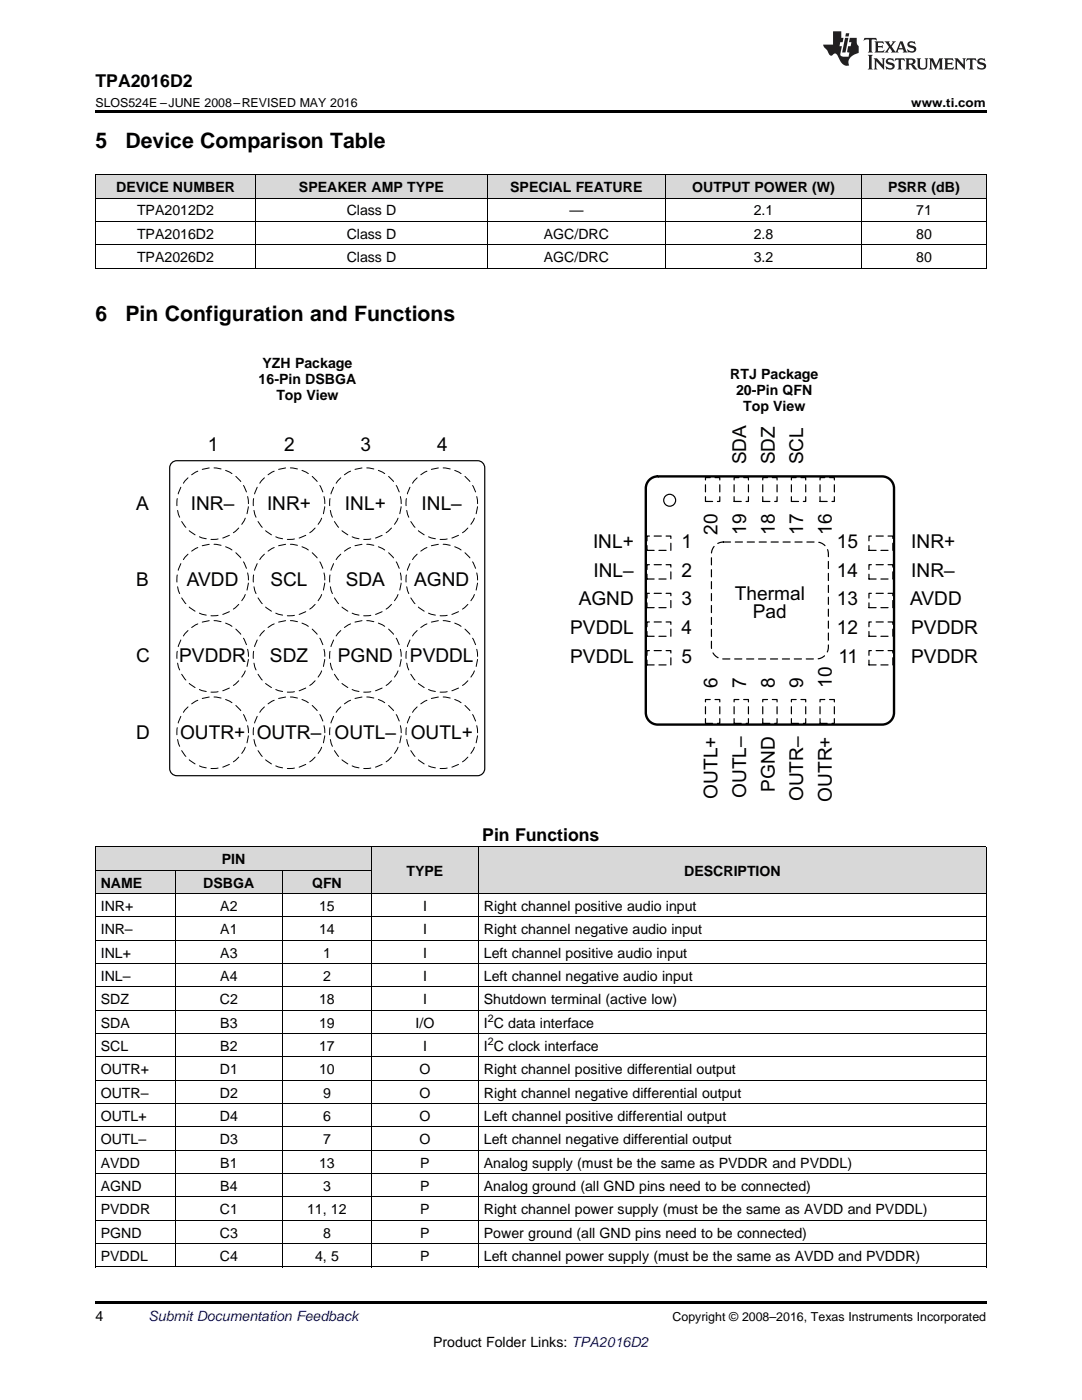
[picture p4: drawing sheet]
<svg xmlns="http://www.w3.org/2000/svg" width="216mm" height="279mm" viewBox="0 0 216 279" stroke-linecap="round" stroke-linejoin="round" font-family="sans-serif">
<g fill="#d8d8d8">
<path d="M74.2 169.1h21.3v9.3h-21.3z"/>
<path d="M95.5 169.1h101.3v9.3h-101.3z"/>
<path d="M19 173.7h16v4.7h-16z"/>
<path d="M35 173.7h21.4v4.7h-21.4z"/>
<path d="M56.4 173.7h17.8v4.7h-17.8z"/>
<path d="M19 169.1h16v4.6h-16z"/>
<path d="M35 169.1h21.4v4.6h-21.4z"/>
<path d="M56.4 169.1h17.8v4.6h-17.8z"/>
<path d="M19 34.9h32v4.7h-32z"/>
<path d="M51 34.9h46.3v4.7h-46.3z"/>
<path d="M97.3 34.9h35.5v4.7h-35.5z"/>
<path d="M132.8 34.9h39.1v4.7h-39.1z"/>
<path d="M171.9 34.9h24.9v4.7h-24.9z"/>
</g>
<path d="M19 252.9h.2zM56.3 252.9h.1zM74 252.9h.2zM95.4 252.9h.1zM196.7 252.9h.1zM19 259.7h177.8v.5h-177.8z" fill="#000"/>
<g fill="none" stroke="#000" stroke-width=".2">
<path d="M19 178.3h177.8M19 173.7h55.2M19 169h177.8M19.1 169.1v83.8M35 173.7v79.2M56.3 173.7v79.2M74.1 169.1v83.8M95.4 169.1v83.8M196.8 169.1v83.8M19 197h177.8M19 192.3h177.8M19 187.7h177.8"/>
<path d="M19 183h177.8M19 215.6h177.8M19 210.9h177.8M19 206.3h177.8M19 201.6h177.8M19 238.9h177.8M19 234.2h177.8M19 229.6h177.8M19 224.9h177.8M19 220.3h177.8M19 252.9h177.8M19 248.2h177.8"/>
<path d="M19 243.5h177.8"/>
</g>
<circle cx="133.6" cy="99.8" r="1.19" fill="none" stroke="#000" stroke-width=".24"/>
<path d="M129.4 96a2.38 2.38 0 0 1 1.8-.9h44.8a2.38 2.38 0 0 1 2.4 2.4v44.7a2.38 2.38 0 0 1-2.4 2.4h-44.8a2.38 2.38 0 0 1-2.3-2.4v-44.7v-.6z" fill="none" stroke="#000" stroke-width=".48"/>
<path d="M142.5 109.1a2.38 2.38 0 0 1 1.8-.9h18.6a2.38 2.38 0 0 1 2.4 2.4v18.5a2.38 2.38 0 0 1-2.4 2.4h-18.6a2.38 2.38 0 0 1-2.3-2.4v-18.5v-.6z" fill="none" stroke="#000" stroke-width=".24" stroke-dasharray="1.4 1"/>
<path d="M140.8 95.3h2.8v4.8h-2.8z" fill-rule="evenodd" fill="#fff"/>
<path d="M140.8 95.3h2.8v4.8h-2.8z" fill="none" stroke="#000" stroke-width=".24" stroke-dasharray="1.4 1"/>
<path d="M140.8 139.6h2.8v4.8h-2.8z" fill-rule="evenodd" fill="#fff"/>
<path d="M140.8 139.6h2.8v4.8h-2.8z" fill="none" stroke="#000" stroke-width=".24" stroke-dasharray="1.4 1"/>
<path d="M129.1 107h4.8v2.8h-4.8z" fill-rule="evenodd" fill="#fff"/>
<path d="M129.1 107h4.8v2.8h-4.8z" fill="none" stroke="#000" stroke-width=".24" stroke-dasharray="1.4 1"/>
<path d="M173.4 107h4.8v2.8h-4.8z" fill-rule="evenodd" fill="#fff"/>
<path d="M173.4 107h4.8v2.8h-4.8z" fill="none" stroke="#000" stroke-width=".24" stroke-dasharray="1.4 1"/>
<path d="M146.5 95.3h2.8v4.8h-2.8z" fill-rule="evenodd" fill="#fff"/>
<path d="M146.5 95.3h2.8v4.8h-2.8z" fill="none" stroke="#000" stroke-width=".24" stroke-dasharray="1.4 1"/>
<path d="M146.5 139.6h2.8v4.8h-2.8z" fill-rule="evenodd" fill="#fff"/>
<path d="M146.5 139.6h2.8v4.8h-2.8z" fill="none" stroke="#000" stroke-width=".24" stroke-dasharray="1.4 1"/>
<path d="M129.1 112.7h4.8v2.9h-4.8z" fill-rule="evenodd" fill="#fff"/>
<path d="M129.1 112.7h4.8v2.9h-4.8z" fill="none" stroke="#000" stroke-width=".24" stroke-dasharray="1.4 1"/>
<path d="M173.4 112.7h4.8v2.9h-4.8z" fill-rule="evenodd" fill="#fff"/>
<path d="M173.4 112.7h4.8v2.9h-4.8z" fill="none" stroke="#000" stroke-width=".24" stroke-dasharray="1.4 1"/>
<path d="M152.2 95.3h2.9v4.8h-2.9z" fill-rule="evenodd" fill="#fff"/>
<path d="M152.2 95.3h2.9v4.8h-2.9z" fill="none" stroke="#000" stroke-width=".24" stroke-dasharray="1.4 1"/>
<path d="M152.2 139.6h2.9v4.8h-2.9z" fill-rule="evenodd" fill="#fff"/>
<path d="M152.2 139.6h2.9v4.8h-2.9z" fill="none" stroke="#000" stroke-width=".24" stroke-dasharray="1.4 1"/>
<path d="M129.1 118.4h4.8v2.9h-4.8z" fill-rule="evenodd" fill="#fff"/>
<path d="M129.1 118.4h4.8v2.9h-4.8z" fill="none" stroke="#000" stroke-width=".24" stroke-dasharray="1.4 1"/>
<path d="M173.4 118.4h4.8v2.9h-4.8z" fill-rule="evenodd" fill="#fff"/>
<path d="M173.4 118.4h4.8v2.9h-4.8z" fill="none" stroke="#000" stroke-width=".24" stroke-dasharray="1.4 1"/>
<path d="M157.9 95.3h2.9v4.8h-2.9z" fill-rule="evenodd" fill="#fff"/>
<path d="M157.9 95.3h2.9v4.8h-2.9z" fill="none" stroke="#000" stroke-width=".24" stroke-dasharray="1.4 1"/>
<path d="M157.9 139.6h2.9v4.8h-2.9z" fill-rule="evenodd" fill="#fff"/>
<path d="M157.9 139.6h2.9v4.8h-2.9z" fill="none" stroke="#000" stroke-width=".24" stroke-dasharray="1.4 1"/>
<path d="M129.1 124.1h4.8v2.9h-4.8z" fill-rule="evenodd" fill="#fff"/>
<path d="M129.1 124.1h4.8v2.9h-4.8z" fill="none" stroke="#000" stroke-width=".24" stroke-dasharray="1.4 1"/>
<path d="M173.4 124.1h4.8v2.9h-4.8z" fill-rule="evenodd" fill="#fff"/>
<path d="M173.4 124.1h4.8v2.9h-4.8z" fill="none" stroke="#000" stroke-width=".24" stroke-dasharray="1.4 1"/>
<path d="M163.6 95.3h2.9v4.8h-2.9z" fill-rule="evenodd" fill="#fff"/>
<path d="M163.6 95.3h2.9v4.8h-2.9z" fill="none" stroke="#000" stroke-width=".24" stroke-dasharray="1.4 1"/>
<path d="M163.6 139.6h2.9v4.8h-2.9z" fill-rule="evenodd" fill="#fff"/>
<path d="M163.6 139.6h2.9v4.8h-2.9z" fill="none" stroke="#000" stroke-width=".24" stroke-dasharray="1.4 1"/>
<path d="M129.1 129.8h4.8v2.9h-4.8z" fill-rule="evenodd" fill="#fff"/>
<path d="M129.1 129.8h4.8v2.9h-4.8z" fill="none" stroke="#000" stroke-width=".24" stroke-dasharray="1.4 1"/>
<path d="M173.4 129.8h4.8v2.9h-4.8z" fill-rule="evenodd" fill="#fff"/>
<path d="M173.4 129.8h4.8v2.9h-4.8z" fill="none" stroke="#000" stroke-width=".24" stroke-dasharray="1.4 1"/>
<path d="M34.1 92.5l.7-.5 .5-.1h60a1.43 1.43 0 0 1 1.4 1.5v60a1.43 1.43 0 0 1-1.4 1.4h-60a1.43 1.43 0 0 1-1.4-1.4v-60z" fill="none" stroke="#000" stroke-width=".24"/>
<path d="M99.1 82.9h2.4v2.4h-2.4zM21.2 152.2h2.4v2.4h-2.4z" fill="none" stroke="#fff" stroke-width=".24"/>
<circle cx="42.4" cy="100.5" r="7.1" fill="#fff"/>
<circle cx="42.4" cy="100.5" r="7.1" fill="none" stroke="#000" stroke-width=".2" stroke-dasharray="1.4 1"/>
<circle cx="57.7" cy="100.5" r="7.1" fill="#fff"/>
<circle cx="57.7" cy="100.5" r="7.1" fill="none" stroke="#000" stroke-width=".2" stroke-dasharray="1.4 1"/>
<circle cx="72.9" cy="100.5" r="7.1" fill="#fff"/>
<circle cx="72.9" cy="100.5" r="7.1" fill="none" stroke="#000" stroke-width=".2" stroke-dasharray="1.4 1"/>
<circle cx="88.2" cy="100.5" r="7.1" fill="#fff"/>
<circle cx="88.2" cy="100.5" r="7.1" fill="none" stroke="#000" stroke-width=".2" stroke-dasharray="1.4 1"/>
<circle cx="42.4" cy="115.8" r="7.1" fill="#fff"/>
<circle cx="42.4" cy="115.8" r="7.1" fill="none" stroke="#000" stroke-width=".2" stroke-dasharray="1.4 1"/>
<circle cx="57.7" cy="115.8" r="7.1" fill="#fff"/>
<circle cx="57.7" cy="115.8" r="7.1" fill="none" stroke="#000" stroke-width=".2" stroke-dasharray="1.4 1"/>
<circle cx="72.9" cy="115.8" r="7.1" fill="#fff"/>
<circle cx="72.9" cy="115.8" r="7.1" fill="none" stroke="#000" stroke-width=".2" stroke-dasharray="1.4 1"/>
<circle cx="88.2" cy="115.8" r="7.1" fill="#fff"/>
<circle cx="88.2" cy="115.8" r="7.1" fill="none" stroke="#000" stroke-width=".2" stroke-dasharray="1.4 1"/>
<circle cx="42.4" cy="131" r="7.1" fill="#fff"/>
<circle cx="42.4" cy="131" r="7.1" fill="none" stroke="#000" stroke-width=".2" stroke-dasharray="1.4 1"/>
<circle cx="57.7" cy="131" r="7.1" fill="#fff"/>
<circle cx="57.7" cy="131" r="7.1" fill="none" stroke="#000" stroke-width=".2" stroke-dasharray="1.4 1"/>
<circle cx="72.9" cy="131" r="7.1" fill="#fff"/>
<circle cx="72.9" cy="131" r="7.1" fill="none" stroke="#000" stroke-width=".2" stroke-dasharray="1.4 1"/>
<circle cx="88.2" cy="131" r="7.1" fill="#fff"/>
<circle cx="88.2" cy="131" r="7.1" fill="none" stroke="#000" stroke-width=".2" stroke-dasharray="1.4 1"/>
<circle cx="42.4" cy="146.2" r="7.1" fill="#fff"/>
<circle cx="42.4" cy="146.2" r="7.1" fill="none" stroke="#000" stroke-width=".2" stroke-dasharray="1.4 1"/>
<circle cx="57.7" cy="146.2" r="7.1" fill="#fff"/>
<circle cx="57.7" cy="146.2" r="7.1" fill="none" stroke="#000" stroke-width=".2" stroke-dasharray="1.4 1"/>
<circle cx="72.9" cy="146.2" r="7.1" fill="#fff"/>
<circle cx="72.9" cy="146.2" r="7.1" fill="none" stroke="#000" stroke-width=".2" stroke-dasharray="1.4 1"/>
<circle cx="88.2" cy="146.2" r="7.1" fill="#fff"/>
<circle cx="88.2" cy="146.2" r="7.1" fill="none" stroke="#000" stroke-width=".2" stroke-dasharray="1.4 1"/>
<path d="M19 34.9h177.8v18.7M19 39.5h177.8M19.1 34.9v18.7M51 34.9v18.7M97.2 34.9v18.7M132.8 34.9v18.7M171.9 34.9v18.7M19 53.5h177.8M19 48.8h177.8M19 44.2h177.8" fill="none" stroke="#000" stroke-width=".2"/>
<path d="M19 22h177.8v.5h-177.8zM19 53.5l.2 .1zM97.2 53.5l.1 .1zM132.7 53.5l.1 .1zM171.8 53.5l.1 .1zM196.7 53.5l.1 .1z" fill="#000"/>
<g fill="#231f20">
<path d="M172.5 7.6l-.1 .5 .4-.2h.6v.1v2.1l-.2 .4h.9l-.2-.4v-2.1l.1-.1h.5l.5 .2-.2-.5zM174.5 8.3l.2 .3v1.5l-.2 .4h1.8l.2-.6a1.04 1.04 0 0 1-1.3 .2v-.7h.6l.3 .2v-.6l-.3 .2h-.6v-.6l.8-.1 .4 .3-.2-.5zM176.5 8.3l.9 1.1-.9 1.1h.8l-.2-.2 .4-.7 .5 .7-.2 .2h1.5l-.2-.2 .2-.4h.9l.1 .4-.2 .2h1l-.3-.3-.7-1.9h-.5l-.9 2-.8-1 .9-1h-.8l.1 .3-.4 .5-.3-.6 .1-.2zM179.7 8.6l.4 1h-.7zM181.3 8.4a.63 .63 0 0 0-.2 .7 .63 .63 0 0 0 .6 .4l.6 .2 .1 .2a.75 .75 0 0 1-.7 .4 .75 .75 0 0 1-.6-.5l.1 .7 .1-.1a1.11 1.11 0 0 0 1.5-.6 1.13 1.13 0 0 0-1.2-.8l-.1-.4a1.04 1.04 0 0 1 1.2 .2l-.2-.5-.2 .1-.4-.2zM173.2 10.9l.2 .4v2.2l-.2 .4h1l-.3-.4v-2.2l.3-.4zM174.3 11.6l.3 .4v1.5l-.3 .4h.8l-.2-.4v-1.3l1.5 1.7v-1.9l.2-.4h-.7l.2 .4v.9l-1.1-1.3zM177 11.8a.62 .62 0 0 0-.2 .7 .62 .62 0 0 0 .6 .4l.6 .1 .1 .3a.76 .76 0 0 1-.7 .3 .76 .76 0 0 1-.7-.4l.2 .7 .1-.1a1.11 1.11 0 0 0 1.5-.6 1.13 1.13 0 0 0-1.2-.8l-.1-.4a1.04 1.04 0 0 1 1.2 .2l-.2-.6-.2 .1-.5-.1zM178.7 11.6l-.2 .6a.61 .61 0 0 1 .8-.3v1.6l-.2 .4h.9l-.2-.4v-1.6a.63 .63 0 0 1 .7 .3l-.1-.6zM180.6 11.6l.3 .4v1.5l-.3 .4h1l-.2-.2-.1-.8 .6 .2a.76 .76 0 0 0 1.2 .7l-1-1a.58 .58 0 0 0 .6-.5 .58 .58 0 0 0-.5-.6zM181.4 11.9h.1a.45 .45 0 0 1 .5 .1 .45 .45 0 0 1 .1 .5l-.8 .2zM182.9 11.6l.2 .2a2.17 2.17 0 0 0 .3 1.9 .99 .99 0 0 0 1.6-.6v-1.1l.2-.4h-.7l.2 .2a1.92 1.92 0 0 1-.2 1.8 .6 .6 0 0 1-.9-.5v-1.1l.2-.4zM185.4 11.6l.2 .4v1.5l-.2 .4h.7l-.2-.4v-1.4l.8 1.8 .8-1.8v1.4l-.2 .4h.9l-.2-.4v-1.5l.2-.4h-.8l-.6 1.5-.6-1.5zM188.4 11.6l.2 .4v1.5l-.2 .4h1.8l.1-.6a1.04 1.04 0 0 1-1.2 .1v-.6h.5l.4 .2v-.6l-.4 .2h-.5v-.7h.8l.3 .3-.1-.6zM190.5 11.6l.2 .4v1.5l-.2 .4h.7l-.2-.4v-1.3l1.5 1.7v-1.9l.2-.4h-.7l.2 .4v.9l-1.1-1.3zM192.9 11.6l-.1 .6a.61 .61 0 0 1 .7-.3l.1 1.6-.3 .4h1l-.3-.4 .1-1.6a.63 .63 0 0 1 .7 .3l-.1-.6zM195.2 11.8a.62 .62 0 0 0-.2 .7 .62 .62 0 0 0 .6 .4l.6 .1 .1 .3a.76 .76 0 0 1-.7 .3 .76 .76 0 0 1-.6-.4l.1 .7 .1-.1a1.11 1.11 0 0 0 1.6-.6 1.13 1.13 0 0 0-1.3-.8l-.1-.4a1.04 1.04 0 0 1 1.2 .2l-.1-.6-.2 .1-.5-.1z"/>
<path d="M166.2 6.3v2.6h-1.9v.4l.8 .9a.91 .91 0 0 0 1 .8 .56 .56 0 0 1 .5-.3 .56 .56 0 0 1 .5 .3l.4 .8a1.53 1.53 0 0 0 1.9 1.2 1.54 1.54 0 0 1 1-2.1l.9-.3v-1.4a1.52 1.52 0 0 1-.4-1.6h-1.3l-.2 .8h.5l-.2 .8h-.5l-.1 1v.2l.4 .1-.2 .8a1.93 1.93 0 0 1-1.6-.3l.3-1.8h-.5l.2-.8h.4l.2-.8h-.4v-1.3zM168.6 7.6l-.6 2.9h.7l.6-2.9zM168.8 6.6l-.1 .7h.6l.2-.7z"/>
</g>
<g font-size="4.2">
<text x="19" y="29.6">5</text>
<text x="25" y="29.6">Device Comparison Table</text>
<text x="19" y="64.1">6</text>
<text x="25" y="64.1">Pin Configuration and Functions</text>
</g>
<g font-size="3.8">
<text x="41.5" y="90">1</text>
<text x="56.7" y="90">2</text>
<text x="72" y="90">3</text>
<text x="87.2" y="90">4</text>
<text x="148.9" y="92.7" transform="rotate(-90 148.9 92.7)">SDA</text>
<text x="154.6" y="92.7" transform="rotate(-90 154.6 92.7)">SDZ</text>
<text x="160.3" y="92.7" transform="rotate(-90 160.3 92.7)">SCL</text>
<text x="27.2" y="101.7">A</text>
<text x="38.1" y="101.7">INR–</text>
<text x="53.3" y="101.7">INR+</text>
<text x="68.8" y="101.7">INL+</text>
<text x="84.1" y="101.7">INL–</text>
<text x="143.1" y="106.7" transform="rotate(-90 143.1 106.7)">20</text>
<text x="148.9" y="106.7" transform="rotate(-90 148.9 106.7)">19</text>
<text x="154.6" y="106.7" transform="rotate(-90 154.6 106.7)">18</text>
<text x="160.3" y="106.7" transform="rotate(-90 160.3 106.7)">17</text>
<text x="166" y="106.7" transform="rotate(-90 166 106.7)">16</text>
<text x="118.3" y="109.4">INL+</text>
<text x="136" y="109.4">1</text>
<text x="167" y="109.4">15</text>
<text x="181.8" y="109.4">INR+</text>
<text x="27.2" y="116.9">B</text>
<text x="37.3" y="116.9">AVDD</text>
<text x="54" y="116.9">SCL</text>
<text x="69" y="116.9">SDA</text>
<text x="82.6" y="116.9">AGND</text>
<text x="118.4" y="115.1">INL–</text>
<text x="136" y="115.1">2</text>
<text x="146.6" y="119.8">Thermal</text>
<text x="167" y="115.1">14</text>
<text x="181.8" y="115.1">INR–</text>
<text x="115.5" y="120.8">AGND</text>
<text x="136" y="120.8">3</text>
<text x="150.2" y="123.4">Pad</text>
<text x="167" y="120.8">13</text>
<text x="181.6" y="120.8">AVDD</text>
<text x="113.8" y="126.5">PVDDL</text>
<text x="136" y="126.5">4</text>
<text x="167" y="126.5">12</text>
<text x="181.8" y="126.5">PVDDR</text>
<text x="27.2" y="132.2">C</text>
<text x="35.8" y="132.2">PVDDR</text>
<text x="53.9" y="132.2">SDZ</text>
<text x="67.4" y="132.2">PGND</text>
<text x="81.8" y="132.2">PVDDL</text>
<text x="113.8" y="132.2">PVDDL</text>
<text x="136" y="132.2">5</text>
<text x="143.1" y="137.2" transform="rotate(-90 143.1 137.2)">6</text>
<text x="148.9" y="137.2" transform="rotate(-90 148.9 137.2)">7</text>
<text x="154.6" y="137.2" transform="rotate(-90 154.6 137.2)">8</text>
<text x="160.3" y="137.2" transform="rotate(-90 160.3 137.2)">9</text>
<text x="166" y="137.2" transform="rotate(-90 166 137.2)">10</text>
<text x="167.3" y="132.2">11</text>
<text x="181.8" y="132.2">PVDDR</text>
<text x="27.2" y="147.4">D</text>
<text x="35.9" y="147.4">OUTR+ OUTR– OUTL–</text>
<text x="82" y="147.4">OUTL+</text>
<text x="143.1" y="159.4" transform="rotate(-90 143.1 159.4)">OUTL+</text>
<text x="148.9" y="159.3" transform="rotate(-90 148.9 159.3)">OUTL–</text>
<text x="154.6" y="158" transform="rotate(-90 154.6 158)">PGND</text>
<text x="160.3" y="159.9" transform="rotate(-90 160.3 159.9)">OUTR–</text>
<text x="166" y="160" transform="rotate(-90 166 160)">OUTR+</text>
</g>
<g font-size="3.5">
<text x="19" y="17.3">TPA2016D2</text>
<text x="96.2" y="167.8">Pin Functions</text>
</g>
<g font-size="2.8">
<text x="23.2" y="38.3">DEVICE NUMBER</text>
<text x="59.7" y="38.3">SPEAKER AMP TYPE</text>
<text x="101.8" y="38.3">SPECIAL FEATURE</text>
<text x="138.1" y="38.3">OUTPUT POWER (W)</text>
<text x="177.2" y="38.3">PSRR (dB)</text>
<text x="27.3" y="43">TPA2012D2</text>
<text x="27.3" y="47.6">TPA2016D2</text>
<text x="69.2" y="43">Class D</text>
<text x="69.2" y="47.6">Class D</text>
<text x="108.5" y="47.6">AGC/DRC</text>
<text x="113.6" y="43">—</text>
<text x="150.4" y="43">2.1</text>
<text x="150.4" y="47.6">2.8</text>
<text x="182.8" y="43">71</text>
<text x="182.8" y="47.6">80</text>
<text x="27.3" y="52.3">TPA2026D2</text>
<text x="69.2" y="52.3">Class D</text>
<text x="108.5" y="52.3">AGC/DRC</text>
<text x="150.4" y="52.3">3.2</text>
<text x="182.8" y="52.3">80</text>
<text x="51.6" y="76.7">16-Pin DSBGA</text>
<text x="52.4" y="73.5">YZH Package</text>
<text x="145.7" y="75.7">RTJ Package</text>
<text x="55.1" y="79.9">Top View</text>
<text x="146.9" y="78.8">20-Pin QFN</text>
<text x="148.3" y="82">Top View</text>
<text x="44.2" y="172.5">PIN</text>
<text x="20.1" y="177.1">NAME</text>
<text x="40.6" y="177.1">DSBGA</text>
<text x="62.3" y="177.1">QFN</text>
<text x="81.1" y="174.8">TYPE</text>
<text x="136.5" y="174.8">DESCRIPTION</text>
<text x="20.1" y="181.8">INR+</text>
<text x="44" y="181.8">A2</text>
<text x="63.7" y="181.8">15</text>
<text x="84.4" y="181.8">I</text>
<text x="96.6" y="181.8">Right channel positive audio input</text>
<text x="20.1" y="186.4">INR–</text>
<text x="20.1" y="191.1">INL+</text>
<text x="44" y="186.4">A1</text>
<text x="44" y="191.1">A3</text>
<text x="63.7" y="186.4">14</text>
<text x="64.5" y="191.1">1</text>
<text x="84.4" y="186.4">I</text>
<text x="84.4" y="191.1">I</text>
<text x="96.6" y="186.4">Right channel negative audio input</text>
<text x="96.6" y="191.1">Left channel positive audio input</text>
<text x="20.1" y="195.8">INL–</text>
<text x="44" y="195.8">A4</text>
<text x="64.5" y="195.8">2</text>
<text x="84.4" y="195.8">I</text>
<text x="96.6" y="195.8">Left channel negative audio input</text>
<text x="20.1" y="200.4">SDZ</text>
<text x="43.9" y="200.4">C2</text>
<text x="63.7" y="200.4">18</text>
<text x="84.4" y="200.4">I</text>
<text x="96.6" y="200.4">Shutdown terminal (active low)</text>
<text x="20.1" y="205.1">SDA</text>
<text x="20.1" y="209.7">SCL</text>
<text x="44" y="205.1">B3</text>
<text x="44" y="209.7">B2</text>
<text x="63.7" y="205.1">19</text>
<text x="63.7" y="209.7">17</text>
<text x="82.9" y="205.1">I/O</text>
<text x="84.4" y="209.7">I</text>
<text x="96.6" y="205.1">I C data interface</text>
<text x="96.6" y="209.7">I C clock interface</text>
<text x="20.1" y="214.4">OUTR+</text>
<text x="43.9" y="214.4">D1</text>
<text x="63.7" y="214.4">10</text>
<text x="83.7" y="214.4">O</text>
<text x="96.6" y="214.4">Right channel positive differential output</text>
<text x="20.1" y="219">OUTR–</text>
<text x="43.9" y="219">D2</text>
<text x="64.5" y="219">9</text>
<text x="83.7" y="219">O</text>
<text x="96.6" y="219">Right channel negative differential output</text>
<text x="20.1" y="223.7">OUTL+</text>
<text x="43.9" y="223.7">D4</text>
<text x="64.5" y="223.7">6</text>
<text x="83.7" y="223.7">O</text>
<text x="96.6" y="223.7">Left channel positive differential output</text>
<text x="20.1" y="228.4">OUTL–</text>
<text x="20.1" y="233">AVDD</text>
<text x="43.9" y="228.4">D3</text>
<text x="44" y="233">B1</text>
<text x="63.7" y="233">13</text>
<text x="64.5" y="228.4">7</text>
<text x="83.7" y="228.4">O</text>
<text x="83.9" y="233">P</text>
<text x="96.6" y="228.4">Left channel negative differential output</text>
<text x="96.6" y="233">Analog supply (must be the same as PVDDR and PVDDL)</text>
<text x="20.1" y="237.7">AGND</text>
<text x="44" y="237.7">B4</text>
<text x="64.5" y="237.7">3</text>
<text x="83.9" y="237.7">P</text>
<text x="96.6" y="237.7">Analog ground (all GND pins need to be connected)</text>
<text x="20.1" y="242.3">PVDDR</text>
<text x="43.9" y="242.3">C1</text>
<text x="61.3" y="242.3">11, 12</text>
<text x="83.9" y="242.3">P</text>
<text x="96.6" y="242.3">Right channel power supply (must be the same as AVDD and PVDDL)</text>
<text x="20.1" y="247">PGND</text>
<text x="20.1" y="251.6">PVDDL</text>
<text x="43.9" y="247">C3</text>
<text x="43.9" y="251.6">C4</text>
<text x="62.9" y="251.6">4, 5</text>
<text x="64.5" y="247">8</text>
<text x="83.9" y="247">P</text>
<text x="83.9" y="251.6">P</text>
<text x="96.6" y="247">Power ground (all GND pins need to be connected)</text>
<text x="96.6" y="251.6">Left channel power supply (must be the same as AVDD and PVDDR)</text>
<text x="19" y="263.6">4</text>
<text x="86.4" y="268.9">Product Folder Links: TPA2016D2</text>
</g>
<text font-size="2.8" fill="#0000c8" x="29.6" y="263.6">Submit Documentation Feedback</text>
<g font-size="2.5">
<text x="19" y="21.4">SLOS524E –JUNE 2008–REVISED MAY 2016</text>
<text x="181.8" y="21.4">www.ti.com</text>
<text x="134.2" y="263.6">Copyright © 2008–2016, Texas Instruments Incorporated</text>
</g>
<g font-size="2.1">
<text x="97.3" y="203.9">2</text>
<text x="97.3" y="208.6">2</text>
</g>
</svg>
